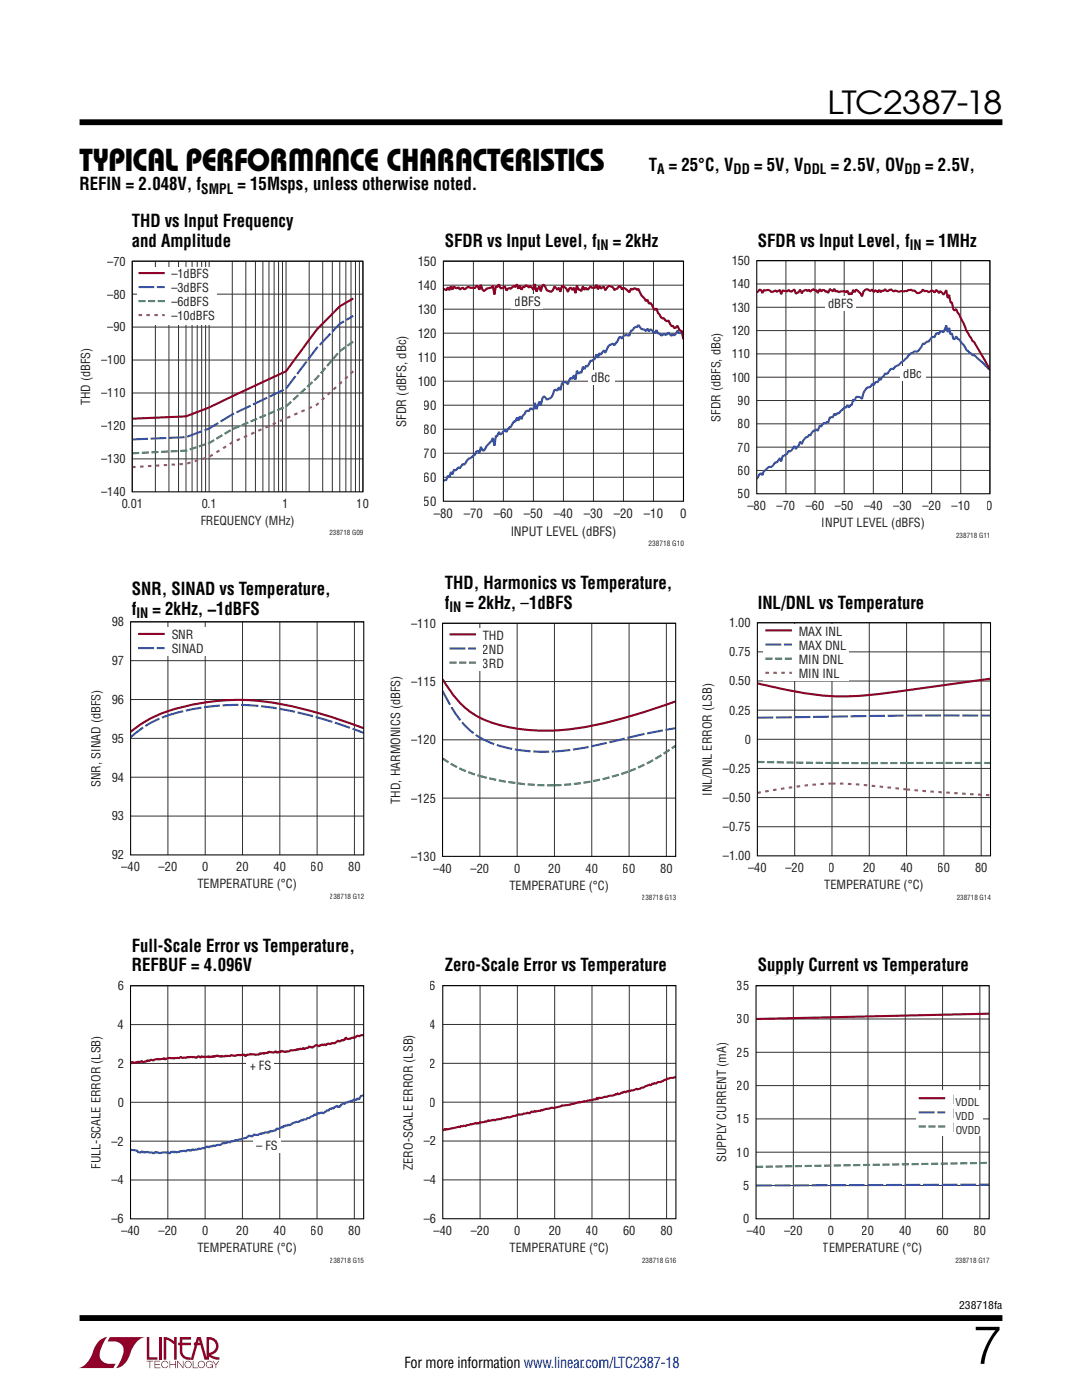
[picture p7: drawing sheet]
<svg xmlns="http://www.w3.org/2000/svg" width="216mm" height="279mm" viewBox="0 0 216 279" stroke-linecap="round" stroke-linejoin="round" font-family="sans-serif">
<g fill="#910028">
<path d="M29.3 266.8h.5v4.1h1.6v.5h-2.1z"/>
<path d="M20 267.4l1-.5h.5h-.1a6.2 6.2 0 0 0-1.5 4 2.58 2.58 0 0 0 3.2 1.3l-.5 .8h-7a4.9 4.9 0 0 0 3.1-3.8l.4-.7z"/>
<path d="M21.9 266.9h7a4.9 4.9 0 0 0-3.1 3.7 3.2 3.2 0 0 1-2.7 2.4h.1a6.2 6.2 0 0 0 1.4-4.1 2.58 2.58 0 0 0-3.1-1.2z"/>
<path d="M31.8 266.8h.5v4.6h-.5z"/>
<path d="M32.7 266.8l1 .2 1 .7v-.9h.5v4.6h-.5v-3.1l-1.5-.9v4h-.5z"/>
<path d="M29.3 271.6h1.3v.1h-.6v1.3h-.2v-1.3h-.5z"/>
<path d="M30.8 271.6h1.2v.1h-1v.5h.9v.2h-.9v.5h1v.1h-1.2z"/>
<path d="M33.8 271.6h.2v.6h1v-.6h.1v1.4h-.1v-.6h-1v.6h-.2z"/>
<path d="M35.4 271.6h.1l1 1.2v-1.2h.1v1.4l-1.1-1.2v1.2h-.1z"/>
<path d="M38.5 271.6h.1v1.3h.9v.1h-1z"/>
<path d="M42.4 271.6h.1l.6 .7 .5-.7h.2l-.7 .8v.6h-.1v-.6z"/>
<path d="M35.9 266.8h2.2v.5h-1.7v.7h1.7v.5h-1.7v1.1a1.32 1.32 0 0 0 1.6 1.3v.5l1.3-4.6h.8l1.1 4.1v-4.1a1.84 1.84 0 0 1 2.3 1.4 1.84 1.84 0 0 1-1.4 2.2l.7 .4 1 .1v.5l-1.2-.2-1.1-.6v-.6a1.34 1.34 0 0 0 1.6-1.2 1.34 1.34 0 0 0-1.4-1.5v4.1h-.9l-.8-2.9h-1.3v-.5h1.2l-.2-.7-1.1 4.1a2.06 2.06 0 0 1-2.7-1.3v-1.6h-.4v-.5h.4z"/>
<path d="M37 271.8a.72 .72 0 0 1 1.2 .1 .72 .72 0 0 1-.4 1.1 .72 .72 0 0 1-1-.7h.2a.59 .59 0 0 0 .8 .5 .59 .59 0 0 0 .2-.9 .59 .59 0 0 0-1 .2v.2h-.2z"/>
<path d="M39.7 271.8a.72 .72 0 0 1 1.1 .1 .72 .72 0 0 1-.4 1.1 .72 .72 0 0 1-.9-.7h.1a.59 .59 0 0 0 .8 .5 .59 .59 0 0 0 .2-.9 .59 .59 0 0 0-1 .2v.2h-.1z"/>
<path d="M41.3 271.8a.72 .72 0 0 1 1.2 .2h-.2a.59 .59 0 0 0-.9-.1 .59 .59 0 0 0 .1 .9 .59 .59 0 0 0 .9-.4h-.5v-.1h.6v.7h-.1v-.3a.73 .73 0 0 1-1.1 .2 .73 .73 0 0 1 0-1.1z"/>
<path d="M32.4 271.8a.71 .71 0 0 1 1.2 .3h-.1a.59 .59 0 0 0-.9-.3 .59 .59 0 0 0-.1 1 .59 .59 0 0 0 .9-.3h.2a.73 .73 0 0 1-1.1 .4 .73 .73 0 0 1-.1-1.1z"/>
</g>
<path d="M15.9 24.4h184.1M15.9 263h184.1" fill="none" stroke="#000" stroke-width="1.2" stroke-linecap="butt"/>
<g fill="none" stroke="#323232" stroke-width=".2">
<path d="M26.4 58.7h46M31 52.1v46.1M33.7 52.1v46.1M35.6 52.1v46.1M37.1 52.1v46.1M38.3 52.1v46.1M39.4 52.1v46.1M40.2 52.1v46.1M41 52.1v46.1M41.7 52.1v46.1M46.3 52.1v46.1M49.1 52.1v46.1"/>
<path d="M51 52.1v46.1M52.5 52.1v46.1M53.7 52.1v46.1M54.7 52.1v46.1M55.6 52.1v46.1M56.4 52.1v46.1M57.1 52.1v46.1M61.7 52.1v46.1M64.4 52.1v46.1M66.3 52.1v46.1M67.8 52.1v46.1M69 52.1v46.1"/>
<path d="M70 52.1v46.1M70.9 52.1v46.1M71.7 52.1v46.1M26.4 78.4h46M26.4 71.9h46M26.4 65.3h46M26.4 98.2v-46.1h46v46.1M26.4 91.6h46M26.4 85h46"/>
</g>
<path d="M27.3 53.2h15.9v11.5h-15.9z" fill="#fff"/>
<path d="M27.6 54.5h5.3M70.5 59.6l-2.7 1.5-4.6 4.7-6.1 8.3-15.4 7.2-4.6 1.8-10.7 .5" fill="none" stroke="#900027" stroke-width=".42"/>
<path d="M27.6 57.3h5.3M26.4 87.7l10.7-.5 4.6-1.7 4.6-2.8 10.8-5.1 6.1-8.1 4.6-4.9 2.7-1.6" fill="none" stroke="#3a53a4" stroke-width=".42" stroke-dasharray="3.1 .5" stroke-linecap="butt"/>
<path d="M27.6 60.1h5.3M26.4 90.5l10.7-.6 4.6-1.5 4.6-2.7 10.8-4.6 6.1-5.6 4.6-5.4 2.7-1.9" fill="none" stroke="#37864b" stroke-width=".42" stroke-dasharray="1.4 .5" stroke-linecap="butt"/>
<path d="M27.6 62.9h5.3M26.4 93.2l10.7-.6 4.6-1.4 4.6-2.9 16.9-7.5 7.3-6.7" fill="none" stroke="#b67334" stroke-width=".42" stroke-dasharray=".7 .9" stroke-linecap="butt"/>
<path d="M26.4 52.1h46v46.1h-46z" fill="none" stroke="#000" stroke-width=".21"/>
<g fill="none" stroke="#323232" stroke-width=".2">
<path d="M88.5 52.1h47.9v47.9M88.5 56.9h47.9M94.5 52.1v47.9M100.4 52.1v47.9M106.4 52.1v47.9M112.4 52.1v47.9M118.4 52.1v47.9M124.4 52.1v47.9M130.4 52.1v47.9M88.5 76.1h47.9M88.5 71.3h47.9M88.5 66.5h47.9"/>
<path d="M88.5 61.7h47.9M88.5 95.2h47.9M88.5 90.5h47.9M88.5 85.7h47.9M88.5 80.9h47.9"/>
</g>
<path d="M136.3 67.4l-.2-1h-.6l-.3-.4-.6 .9-.3-.2-.3 .3-.6-.6-.3 .4h-.3l-.3-.2-.6 .3-.3-.3-.3-.1-.3-.6-.3 .5-.3-.1-.6-.6-.3 .4-.3-.5-.3 .5-.3-.3a1.13 1.13 0 0 1-1.2-.9l-.3 .4-.3-.1-.6 .7-.3 .1-.3 .9h-.9l-.3 .1-.3 .6-.3-.4-.3 .2-.3 .7-.6 .8-.3-.3a1.54 1.54 0 0 0-1.2 1.1l-.3 .7-.3-.5-.6 .9-.3-.3-.3 .9-.3-.7-.3 .9-.6 .4h-.3l-.6 1.2-.3-.2-.3 .7-.3-.5-.3 1.2-.3-.1-.3 .3-.3-.6-.3 1.8-.3-.9-.3 .7-.3-.2-.3 .4-.3 .9-.3-.4h-.6l-.3 .2-.3 1.4-.3-.6-.3 .7-.3-.2h-.3l-.3 1a1.65 1.65 0 0 1-1.2 1l-.6-.7-.3 .4-.3 1.4-.3-.8-.6 1.6-.3-1.3-.3 1.4-.6-.3-.3 .5h-.3l-.3 .1-.3 .6-.3 .2-.3 .8-.3-.6-.3 .9-.3-.7-.3 .8h-.2l-.6 1.1-.6 .4-.3 .6-.3-.5-.9 1-.3-.5-.3 .8h-.3l-.4 2-.3-1.6-.3 .6-.9 1-.5 .9h-.3l-.3-.7-.3 1.2-.3-.4-.3 .1-.3 .7-1.5 1-.6 .9-.3-.1-.6 .8-.3-.1-.6 .6-.3-.1-.3 .9-.3-.5-.3 1.1-.3-.4-.3 .9-.6 .2" fill="none" stroke="#3a52a4" stroke-width=".44"/>
<path d="M88.5 57.7l.6 .2 .3-.6 .3 .6 .3-.8 .3 .7 .3-.7 .3 .4 .6-.1 .3 .4 .6-.4 .3 .3 .6-.4 1.5 .2 .3-.4 .3 .1 .3 .6 .3-1 .3 1 .3 .3a1.86 1.86 0 0 1 1.4-.7l.3-.4 .3 1.8 .4-1.7 .3 .2 .3-.6 .3 .8h.3l.6-.3 .3 .8 .3-.4h.6l.6-.6 .2 .3 .3-.6 .3 .9 .3-.6 .3 .8 .3-.5h.3l.3-.4 .6 .5 .3-.3 .6 .7 .3-1.1 .3 1.5 .6-1.1 .3 1 .3-1.1 .3-.2 .3 .5a1.28 1.28 0 0 0 1.2 .9l.6-1 .6 .6 .3-.4 .3 .8 .3-1.1a1.42 1.42 0 0 1 1.2 1.2l.3-.7 .3-.2 .3 .5 .3-.5 .3 1.1 .3-1.5 .3 .8h.3l.3 .3 .3-1 .3 .8 .3-.5 .3 .4 .6-.7 .3 .3h.6l.3-.6 .3 1 .3-.7 .3 .5 .6-.4 .3 .7 .3-.4a.76 .76 0 0 1 1.2-.2l.3 .6 .6-.3 .3-.5 .3 .1 .3 .6 .3-.3 .3 .1 .9 .7 .3-.7 .3 .2 .3-.2h.3l.3 .2 .3-.1a3.3 3.3 0 0 0 1.2 1.9l.3 .5 .3-.3 .3 .8 .3-.1 .9 1.4 .3-.3 .3 .8 .6 .9 .3 .2h.3l.6 .6 .3-.1 .6 1.1h.3l.3 .4 .3-.1 .3-.4 .3 .7 .6 .4 .2 1.3" fill="none" stroke="#900027" stroke-width=".44"/>
<path d="M88.5 52.1h47.9v47.9h-47.9z" fill="none" stroke="#000" stroke-width=".22"/>
<g fill="#fff">
<path d="M117.3 73.9h5.2v2.9h-5.2z"/>
<path d="M102 58.6h6.4v2.9h-6.4z"/>
</g>
<g fill="none" stroke="#323232" stroke-width=".2">
<path d="M151 52h46.5v46.5M151 56.7h46.5M156.8 52v46.5M162.6 52v46.5M168.4 52v46.5M174.3 52v46.5M180.1 52v46.5M185.9 52v46.5M191.7 52v46.5M151 79.9h46.5M151 75.3h46.5M151 70.6h46.5"/>
<path d="M151 66h46.5M151 61.3h46.5M151 93.9h46.5M151 89.2h46.5M151 84.6h46.5"/>
</g>
<path d="M197.5 73.8l-3.2-3-.2 .1-.3-.4-.3-.1a2.67 2.67 0 0 1-1.2-1.6l-.9-1.1-.3-.1-.3-.5-.3 .5-.3 .1-.3-1.2-.2 .2-.3-1.3-.3 .9-.3-1.4-.5 1.4-.7-.2-.3 .6-.2-.2h-.3l-.3 .8h-.6l-.6 .9h-.3l-.6 .5-.3-.1-.5 1a.84 .84 0 0 1-1.2 .5l-.3 .3-.3 .1-.8 .9-1.2 .9-.3 .4-.9 .5-.3 .4h-.5l-.6 .9-.3 .1-.3-.1-.9 1.3-.3-.3-.2 .8h-.6l-.2 .6-.3-.3-.4 .6-.3 .1a1.37 1.37 0 0 0-1.1 1.2l-.3 1.1a1.25 1.25 0 0 0-1.2-.4l-.3 .8-.3-.3-.3 1.2-.2-.1-.3 .5-.3-.5-.3 .6-.3-.1-1.2 1.2h-.3l-.3 .4-.2-.4-.3 .7-.6 .1-.3 1-.3-.1-.3 .3-.3-.1-.5 .7-.3-.2-.4 1.1-.3-.3-.3 .2h-.3l-.6 1-.3-.1-.3 .4h-.3l-.5 .7-.3 .7-.3-.5-.3 .8-.6 .7-.3-.6-.6 .9-.2 .2-.3-.1a1.85 1.85 0 0 1-1.2 1.1l-.3 1-.3-.7-.6 .9h-.3a1.58 1.58 0 0 1-1.4 1l-.9 .7-.3 .8-.3-.3-.2 .1-.5 .9" fill="none" stroke="#3a52a4" stroke-width=".42"/>
<path d="M151.1 58.3l.5-.5 .2 .1 .3 .6 .3-.6h.3a.88 .88 0 0 1 1.1 .3l.4 .1 .5-.3 .3 .2 .6-.3 .3 .8 .3-.8a.88 .88 0 0 0 1.2-.1l.3 .4h.2l.6-.4 .3 .8 .6-.2 .3-.6 .3 .7 .3-.4 .5-.3 .3 .3 .3-.3 .3 .4 .6-.5 .3 .3 .3-.1 .3 .6 .4-.8 .3 .5 .2-.3h.3l.3 .3 .3-.1 .3 .4 .3-.8 .6 .4 .3-.5 .2 .6 .3-.2 .3 .3 1.2-.2 .3 .2 .3-.3 .3 .8 .3-.3 .2 .2 .3-.9 .3 .5 .3-.5 .9 .8 .3 .6 .3-1 .6-.5h.3l.5 .3 .4-.2 .3 .5 .2-.4 .6 .4 .2-.5 .3 .5 .3-.3 .3 .1 .3-.4 .3 .3 .3 .1 .6-.3 .5 .4 .3-.2a1.28 1.28 0 0 0 1.2 .1h1.2a.96 .96 0 0 1 1.1-.1h.3l.3 .2a.73 .73 0 0 0 1.2 0l.2-.4 .3 .3h.6l.3 .2 .6-.4 .6 .5 .3-.5 .5 .6 .3-.4 .7 .7 .5-.9 .3 1.6 .3-.7 .3 1.6h.2l.3 1.4 .3 .2 .3-.3 1.5 2.8 .6 1.6 1.2 2 .2 .1 3.2 5.4" fill="none" stroke="#900027" stroke-width=".42"/>
<path d="M151 52h46.5v46.5h-46.5z" fill="none" stroke="#000" stroke-width=".21"/>
<g fill="#fff">
<path d="M179.6 73.2h5.1v2.8h-5.1z"/>
<path d="M164.6 59.2h6.1v2.8h-6.1z"/>
</g>
<path d="M26.1 139.6h46.5M26.1 131.8h46.5M26.1 124.1h46.5M33.5 124.1v46.5M40.9 124.1v46.5M48.4 124.1v46.5M55.8 124.1v46.5M63.3 124.1v46.5M70.7 124.1v46.5M26.1 155.1h46.5M26.1 147.4h46.5M26.1 162.9h46.5" fill="none" stroke="#323232" stroke-width=".2"/>
<path d="M27.2 125.2h14v5.7h-14z" fill="#fff"/>
<path d="M27.6 126.5h5.3M72.5 145.3a88.1 88.1 0 0 0-21.4-5.5 43.5 43.5 0 0 0-20.8 3.4l-2.3 1.4-1.9 1.4" fill="none" stroke="#900027" stroke-width=".42"/>
<path d="M27.6 129.3h5.3M26.1 147.1a20.6 20.6 0 0 1 7.4-4.3M33.5 142.8a46.5 46.5 0 0 1 14.9-2.1M48.4 140.7a62.5 62.5 0 0 1 14.9 2.5M63.3 143.2l4.2 1.3 5 1.8" fill="none" stroke="#3a53a4" stroke-width=".42" stroke-dasharray="3.2 .5" stroke-linecap="butt"/>
<path d="M26.1 124.1h46.5v46.5h-46.5z" fill="none" stroke="#000" stroke-width=".21"/>
<path d="M88.3 136h46.5M88.3 124.4h46.5M95.7 124.4v46.5M103.2 124.4v46.5M110.6 124.4v46.5M118.1 124.4v46.5M125.5 124.4v46.5M133 124.4v46.5M88.3 159.3h46.5M88.3 147.6h46.5" fill="none" stroke="#323232" stroke-width=".2"/>
<path d="M89.3 125.3h11.5v8.5h-11.5z" fill="#fff"/>
<path d="M88.4 135.6a18.4 18.4 0 0 0 8.3 8.1 38 38 0 0 0 21.9 1 131.4 131.4 0 0 0 16.2-4.7M89.7 126.6h5.3" fill="none" stroke="#900027" stroke-width=".42"/>
<path d="M88.4 138a22.6 22.6 0 0 0 6.4 8.5l.9 .7M89.7 129.4h5.3M95.7 147.2a27.7 27.7 0 0 0 14.9 2.8M110.6 150a82.2 82.2 0 0 0 14.9-2.8M125.5 147.2l9.3-1.9" fill="none" stroke="#3a53a4" stroke-width=".42" stroke-dasharray="3.2 .5" stroke-linecap="butt"/>
<path d="M89.7 132.2h5.3M88.4 151.4a23.8 23.8 0 0 0 7.3 3.5M95.7 154.9a53.5 53.5 0 0 0 14.9 1.8M110.6 156.7a47.4 47.4 0 0 0 14.9-2.8M125.5 153.9a39.9 39.9 0 0 0 9.3-5.1" fill="none" stroke="#37864b" stroke-width=".42" stroke-dasharray="1.4 .5" stroke-linecap="butt"/>
<path d="M88.3 124.4h46.5v46.5h-46.5z" fill="none" stroke="#000" stroke-width=".21"/>
<g fill="none" stroke="#323232" stroke-width=".2">
<path d="M151.1 135.9h46.5M151.1 130.1h46.5M151.1 124.3h46.5M158.6 124.3v46.5M166 124.3v46.5M173.5 124.3v46.5M180.9 124.3v46.5M188.3 124.3v46.5M195.8 124.3v46.5M151.1 159.2h46.5M151.1 153.4h46.5M151.1 147.5h46.5"/>
<path d="M151.1 141.7h46.5M151.1 165h46.5"/>
</g>
<path d="M152.4 124.5h17v11.3h-17z" fill="#fff"/>
<path d="M152.7 125.8h5.3M197.6 135.5l-7.9 1a269.5 269.5 0 0 1-20 2.5 67.1 67.1 0 0 1-18.5-2.6M72.5 206.6h-.6l-.3 .2-.2-.1-.5 .4-.2-.1-.8 .3a.73 .73 0 0 1-.9-.3l-.2 .5h-.2l-.2 .2-.2-.2a.46 .46 0 0 1-.7 .2l-.8 .5-.5-.1-.4 .3-.2-.2-.4 .2-.1 .2-.2-.2-.4 .2-.2-.2-.2 .2h-.2l-.4 .2-.2-.2h-.2l-.8 .5-.6-.3-.2 .3h-.4l-.4 .3-.2-.3-.4 .3-.2-.1-.5 .2-.3-.1-.1 .2-.6 .1a.61 .61 0 0 0-.8 .1h-.4l-.2 .2-.8-.3-.2 .3-.2-.2-.2 .2-.4 .1-.2-.3a.52 .52 0 0 1-.8 .2l-.6-.2-.2 .4-.6-.1-.2 .3-.2-.3-.3 .2-.2-.1-.2 .3h-.6h-.8l-.2-.2-.2 .2h-.6l-.4 .2-.2-.3-.2 .2-.8-.1-.8 .2-.8-.2-.2 .3-1.5-.1-.2 .2-.2-.1h-.4l-.2-.2-.6 .4-.2-.3-.2 .2-.4-.1-.2 .3-.2-.3-1 .2-.4-.2-.2 .3-.4-.3-.2 .1a.53 .53 0 0 1-.7 0h-1.2l-1 .3-.4-.3a.67 .67 0 0 1-.8 .2l-.6 .2-1.2-.1-.5 .3-.2-.3-.8 .2h-1.2l-.2 .2a.55 .55 0 0 0-.8 .1l-.4-.1-.3 .3-.6 .1-.2-.2-.4 .2h-.7l-.2 .1-.8-.1-.1 .2" fill="none" stroke="#900027" stroke-width=".42"/>
<path d="M152.7 128.6h5.3M151.2 143.2l14.8-.2M166 143l14.9-.2M180.9 142.8h16.7" fill="none" stroke="#3a53a4" stroke-width=".42" stroke-dasharray="3.2 .5" stroke-linecap="butt"/>
<path d="M152.7 131.5h5.3M151.2 152.1l14.8 .2M166 152.3h14.9M180.9 152.3h16.7" fill="none" stroke="#37864b" stroke-width=".42" stroke-dasharray="1.4 .5" stroke-linecap="butt"/>
<path d="M152.7 134.3h5.3M151.2 158.2l3.7-.6a77.4 77.4 0 0 1 11.1-1.2M166 156.4a129.7 129.7 0 0 1 14.9 1.1M180.9 157.5l16.7 1.2" fill="none" stroke="#b67334" stroke-width=".42" stroke-dasharray=".7 .9" stroke-linecap="butt"/>
<path d="M151.1 124.3h46.5v46.5h-46.5zM26 196.7h46.6v46.5h-46.6z" fill="none" stroke="#000" stroke-width=".21"/>
<path d="M26 196.7h46.6M33.5 196.7v46.5M40.9 196.7v46.5M48.4 196.7v46.5M55.8 196.7v46.5M63.3 196.7v46.5M70.7 196.7v46.5M26 220h46.6M26 212.2h46.6M26 204.5h46.6M26 235.5h46.6M26 227.7h46.6" fill="none" stroke="#323232" stroke-width=".2"/>
<path d="M72.5 218.6l-.6 .2-.3 .6-.2-.2-.3 .3-.4-.1a.64 .64 0 0 1-.8 .4l-.9 .2-.2 .3-.2-.1a.87 .87 0 0 0-.8 .7l-.1-.1-.2 .2-.2-.3h-.2l-.2 .3-.2-.1-.1 .3-.4-.1-.2 .2h-.2l-.2 .3a.46 .46 0 0 0-.7 .3l-.4 .3-.2-.2-.8 .2-.2-.1-.2 .4-.4-.1-.2 .3-.4 .1a.62 .62 0 0 1-.8 .3l-.2 .3h-.6l-.2 .2-.2-.1-.2 .3-.2-.1-.1 .2h-.5l-.7 .3-.6 .4-.2-.2-.2 .2h-.4l-.2 .2-.2-.1-.2 .4-.2-.2-.6 .4-.4-.1-.2 .4-1 .2-.2-.1-.2 .4-.5-.1-.5 .2-.2-.1-.2 .2-.1-.1-.2 .1a.72 .72 0 0 1-1 .1h-.2l-.4 .4-.6-.2-.6 .5-2 .5-.2-.1-1 .5-.6-.1-.1 .2-.5 .1a.63 .63 0 0 0-.7 .3h-.8l-.2 .2-.4-.1-.2 .2h-.6l-.2 .2-.2-.2-.4 .1-.2 .3-.2-.1-.6 .2-.4-.1-.2 .2-.7 .1-.2-.2-.5 .4-.1-.2-.6 .1-.2 .2-.6-.1-1.2 .3-.4-.2-.2 .2-.2-.2-.8 .4-.2-.3-.3 .2-.6-.1-.8 .1-.8-.2-.4 .3-.4-.2-.8-.1-.5 .1-.2-.2-.2 .2-.2-.3-.2 .3-.5-.1a1.22 1.22 0 0 0-1.4-.4l-.1-.1" fill="none" stroke="#3a52a4" stroke-width=".42"/>
<g fill="#fff">
<path d="M49.2 211.2h5.4v2.8h-5.4z"/>
<path d="M50.5 227.1h5.4v2.8h-5.4z"/>
</g>
<g fill="none" stroke="#323232" stroke-width=".2">
<path d="M88.3 196.7h46.6M95.8 196.7v46.5M103.2 196.7v46.5M110.7 196.7v46.5M118.1 196.7v46.5M125.6 196.7v46.5M133 196.7v46.5M150.9 196.7h46.5M158.3 196.7v46.5M165.7 196.7v46.5M173.2 196.7v46.5M180.6 196.7v46.5"/>
<path d="M188.1 196.7v46.5M195.5 196.7v46.5M88.3 220h46.6M88.3 212.2h46.6M88.3 204.5h46.6M150.9 216.7h46.5M150.9 210h46.5M150.9 203.4h46.5M88.3 235.5h46.6M88.3 227.7h46.6M150.9 236.6h46.5M150.9 229.9h46.5"/>
<path d="M150.9 223.3h46.5"/>
</g>
<path d="M134.8 214.9l-1.6 .4-1.3 .6a.87 .87 0 0 0-1 .3l-.7 .1-.2 .2h-.4l-2.1 .8h-.5l-.6 .3h-.8l-.2 .2-1.4 .3a.53 .53 0 0 1-.8 .1l-.2 .2h-.2l-.6 .3-2.2 .4h-.5l-.2 .2-.2-.1-.2 .2-.8 .2-1.6 .2-.8 .2-.1-.1-1.8 .6-1.6 .1-1.2 .4-1 .1-.4 .2h-.8l-.6 .3-1.3 .2-.2-.1-.2 .2a.63 .63 0 0 0-.8 .3l-.4-.1-1.2 .3h-.6l-1.8 .6-1.5 .2-.2 .1-.8 .1-.4 .2-.2-.1-1 .2-.2-.1a2.17 2.17 0 0 1-1.6 .3l-.3 .3-.6-.1-1.8 .4-.2 .2-1 .1-.2 .1h-.1l-2.3 .5h-.6l-.3 .2" fill="none" stroke="#910028" stroke-width=".42"/>
<path d="M88.3 196.7h46.6v46.5h-46.6z" fill="none" stroke="#000" stroke-width=".21"/>
<path d="M183 217.6h13.2v9.2h-13.2z" fill="#fff"/>
<path d="M183.3 219.2h5.3M197.3 202.3l-46.4 1.1" fill="none" stroke="#900027" stroke-width=".42"/>
<path d="M150.9 236.6l46.4-.2M183.3 222h5.3" fill="none" stroke="#3a53a4" stroke-width=".42" stroke-dasharray="3.2 .5" stroke-linecap="butt"/>
<path d="M150.9 232.9l46.4-.8M183.3 224.8h5.3" fill="none" stroke="#37864b" stroke-width=".42" stroke-dasharray="1.4 .5" stroke-linecap="butt"/>
<path d="M150.9 196.7h46.5v46.5h-46.5z" fill="none" stroke="#000" stroke-width=".21"/>
<text font-size="10.6" x="194.1" y="272.2">7</text>
<g font-size="6.3">
<text x="165.1" y="22.8">LTC2387-18</text>
<text x="15.9" y="34.1">Typical Performance Characteristics</text>
</g>
<g font-size="3.5">
<text x="129.5" y="34.1">T = 25°C, V</text>
<text x="150.5" y="34.1">= 5V, V</text>
<text x="165.8" y="34.1">= 2.5V, OV</text>
<text x="184.6" y="34.1">= 2.5V,</text>
<text x="15.9" y="38">REFIN = 2.048V, f</text>
<text x="47.4" y="38">= 15Msps, unless otherwise noted.</text>
<text x="26.3" y="45.3">THD vs Input Frequency</text>
<text x="26.3" y="49.2">and Amplitude</text>
<text x="88.7" y="49.2">SFDR vs Input Level, f</text>
<text x="122.3" y="49.2">= 2kHz</text>
<text x="151.2" y="49.2">SFDR vs Input Level, f</text>
<text x="184.8" y="49.2">= 1MHz</text>
<text x="26.3" y="118.8">SNR, SINAD vs Temperature,</text>
<text x="88.7" y="117.6">THD, Harmonics vs Temperature,</text>
<text x="26.3" y="122.7">f</text>
<text x="30.5" y="122.7">= 2kHz, –1dBFS</text>
<text x="92.9" y="121.5">= 2kHz, –1dBFS</text>
<text x="151.2" y="121.5">INL/DNL vs Temperature</text>
<text x="26.3" y="189.9">Full-Scale Error vs Temperature,</text>
<text x="88.7" y="193.8">Zero-Scale Error vs Temperature</text>
</g>
<g font-size="3.4" fill="#231f20">
<text x="151" y="49.3">f</text>
<text x="155.2" y="49.3">= 1MHz</text>
<text x="88.3" y="121.6">ff</text>
<text x="92.5" y="121.6">= 2kHz, -1dBFS</text>
<text x="26" y="194">REFBUF = 4.096V</text>
<text x="88.3" y="194">Zero-Scale Error vs Temperature</text>
<text x="150.9" y="194">Supply Current vs Temperature</text>
</g>
<text font-size="3" x="80.7" y="273.1">For more information www.linear.com/LTC2387-18</text>
<g font-size="2.8">
<text x="131.1" y="34.8">A</text>
<text x="146.4" y="34.8">DD</text>
<text x="160.3" y="34.8">DDL</text>
<text x="180.5" y="34.8">DD</text>
<text x="40.2" y="38.7">SMPL</text>
<text x="119.1" y="49.9">IN</text>
<text x="181.5" y="49.9">IN</text>
<text x="27.2" y="123.4">IN</text>
<text x="89.7" y="122.2">IN</text>
</g>
<text font-size="2.8" fill="#231f20" x="89.4" y="50">IN</text>
<g font-size="2.7" fill="#231f20">
<text x="151.9" y="49.9">IN</text>
<text x="27" y="122">IN</text>
<text x="89.2" y="122.3">IN</text>
</g>
<g font-size="2.5" fill="#231f20">
<text x="83.3" y="53">150</text>
<text x="146" y="52.9">150</text>
<text x="83.3" y="57.8">140</text>
<text x="146" y="57.6">140</text>
<text x="83.3" y="62.6">130</text>
<text x="102.7" y="61">dBFS</text>
<text x="146" y="62.2">130</text>
<text x="165.2" y="61.5">dBFS</text>
<text x="83.3" y="67.4">120</text>
<text x="146" y="71.5">110</text>
<text x="146" y="66.9">120</text>
<text x="83.3" y="77">100</text>
<text x="83.3" y="72.2">110</text>
<text x="118" y="76.3">dBc</text>
<text x="146" y="76.2">100</text>
<text x="180.2" y="75.5">dBc</text>
<text x="84.6" y="81.8">90</text>
<text x="147.2" y="80.8">90</text>
<text x="81" y="85.2" transform="rotate(-90 81 85.2)">SFDR (dBFS, dBc)</text>
<text x="84.6" y="86.6">80</text>
<text x="143.8" y="84.2" transform="rotate(-90 143.8 84.2)">SFDR (dBFS, dBc)</text>
<text x="147.2" y="85.5">80</text>
<text x="84.6" y="91.4">70</text>
<text x="147.2" y="94.8">60</text>
<text x="147.2" y="90.1">70</text>
<text x="84.6" y="100.9">50</text>
<text x="84.6" y="96.1">60</text>
<text x="147.2" y="99.4">50</text>
<text x="149.2" y="101.8">–80</text>
<text x="155" y="101.8">–70</text>
<text x="160.8" y="101.8">–60</text>
<text x="166.6" y="101.8">–50</text>
<text x="172.4" y="101.8">–40</text>
<text x="178.2" y="101.8">–30</text>
<text x="184" y="101.8">–20</text>
<text x="189.9" y="101.8">–10</text>
<text x="196.9" y="101.8">0</text>
<text x="86.6" y="103.4">–80</text>
<text x="92.6" y="103.4">–70</text>
<text x="98.5" y="103.4">–60</text>
<text x="101.8" y="106.9">INPUT LEVEL (dBFS)</text>
<text x="104.5" y="103.4">–50</text>
<text x="110.5" y="103.4">–40</text>
<text x="116.5" y="103.4">–30</text>
<text x="122.5" y="103.4">–20</text>
<text x="128.5" y="103.4">–10</text>
<text x="135.7" y="103.4">0</text>
<text x="164" y="105.2">INPUT LEVEL (dBFS)</text>
<text x="22.3" y="125">98</text>
<text x="82" y="125.3">–110</text>
<text x="145.5" y="125.2">1.00</text>
<text x="34.2" y="127.6">SNR</text>
<text x="34.2" y="130.4">SINAD</text>
<text x="96.3" y="127.7">THD</text>
<text x="96.3" y="130.5">2ND</text>
<text x="145.5" y="131">0.75</text>
<text x="159.4" y="126.9">MAX INL</text>
<text x="159.4" y="129.7">MAX DNL</text>
<text x="22.3" y="132.7">97</text>
<text x="82" y="136.9">–115</text>
<text x="96.3" y="133.3">3RD</text>
<text x="145.5" y="136.8">0.50</text>
<text x="159.4" y="132.5">MIN DNL</text>
<text x="159.4" y="135.3">MIN INL</text>
<text x="22.3" y="140.5">96</text>
<text x="145.5" y="142.6">0.25</text>
<text x="22.3" y="148.2">95</text>
<text x="82" y="148.5">–120</text>
<text x="148.6" y="148.4">0</text>
<text x="22.3" y="156">94</text>
<text x="144.2" y="154.2">–0.25</text>
<text x="20.1" y="157.1" transform="rotate(-90 20.1 157.1)">SNR, SINAD (dBFS)</text>
<text x="79.8" y="160.4" transform="rotate(-90 79.8 160.4)">THD, HARMONICS (dBFS)</text>
<text x="82" y="160.2">–125</text>
<text x="142" y="158.8" transform="rotate(-90 142 158.8)">INL/DNL ERROR (LSB)</text>
<text x="144.2" y="160.1">–0.50</text>
<text x="22.3" y="163.7">93</text>
<text x="144.2" y="165.9">–0.75</text>
<text x="22.3" y="171.5">92</text>
<text x="24.2" y="173.9">–40</text>
<text x="31.7" y="173.9">–20</text>
<text x="40.3" y="173.9">0</text>
<text x="47.2" y="173.9">20</text>
<text x="54.6" y="173.9">40</text>
<text x="62" y="173.9">60</text>
<text x="69.5" y="173.9">80</text>
<text x="82" y="171.8">–130</text>
<text x="144.2" y="171.7">–1.00</text>
<text x="39.4" y="177.3">TEMPERATURE (°C)</text>
<text x="86.5" y="174.2">–40</text>
<text x="93.9" y="174.2">–20</text>
<text x="101.6" y="177.6">TEMPERATURE (°C)</text>
<text x="102.6" y="174.2">0</text>
<text x="109.4" y="174.2">20</text>
<text x="116.8" y="174.2">40</text>
<text x="124.3" y="174.2">60</text>
<text x="131.7" y="174.2">80</text>
<text x="149.3" y="174">–40</text>
<text x="156.7" y="174">–20</text>
<text x="164.5" y="177.5">TEMPERATURE (°C)</text>
<text x="165.4" y="174">0</text>
<text x="172.2" y="174">20</text>
<text x="179.7" y="174">40</text>
<text x="187.1" y="174">60</text>
<text x="194.6" y="174">80</text>
<text x="23.5" y="197.6">6</text>
<text x="85.8" y="197.6">6</text>
<text x="147.1" y="197.6">35</text>
<text x="23.5" y="205.4">4</text>
<text x="85.8" y="205.3">4</text>
<text x="147.1" y="204.2">30</text>
<text x="23.5" y="213.1">2</text>
<text x="49.8" y="213.5">+ FS</text>
<text x="85.8" y="213.1">2</text>
<text x="147.1" y="210.9">25</text>
<text x="23.5" y="220.9">0</text>
<text x="85.8" y="220.8">0</text>
<text x="147.1" y="217.5">20</text>
<text x="189.9" y="220.2">I</text>
<text x="147.1" y="224.2">15</text>
<text x="189.9" y="223.1">I</text>
<text x="189.9" y="225.9">I</text>
<text x="20.1" y="233.3" transform="rotate(-90 20.1 233.3)">FULL-SCALE ERROR (LSB)</text>
<text x="22.2" y="228.6">–2</text>
<text x="51.1" y="229.5">– FS</text>
<text x="82.4" y="233.5" transform="rotate(-90 82.4 233.5)">ZERO-SCALE ERROR (LSB)</text>
<text x="84.5" y="228.6">–2</text>
<text x="144.9" y="231.9" transform="rotate(-90 144.9 231.9)">SUPPLY CURRENT (mA)</text>
<text x="147.1" y="230.8">10</text>
<text x="22.2" y="236.4">–4</text>
<text x="84.5" y="236.4">–4</text>
<text x="148.3" y="237.5">5</text>
<text x="22.2" y="244.1">–6</text>
<text x="84.5" y="244.1">–6</text>
<text x="148.3" y="244.1">0</text>
<text x="24.2" y="246.5">–40</text>
<text x="31.6" y="246.5">–20</text>
<text x="39.4" y="249.9">TEMPERATURE (°C)</text>
<text x="40.3" y="246.5">0</text>
<text x="47.1" y="246.5">20</text>
<text x="54.6" y="246.5">40</text>
<text x="62" y="246.5">60</text>
<text x="69.5" y="246.5">80</text>
<text x="86.5" y="246.5">–40</text>
<text x="93.9" y="246.5">–20</text>
<text x="101.7" y="249.9">TEMPERATURE (°C)</text>
<text x="102.6" y="246.5">0</text>
<text x="109.4" y="246.5">20</text>
<text x="116.9" y="246.5">40</text>
<text x="124.3" y="246.5">60</text>
<text x="131.8" y="246.5">80</text>
<text x="149" y="246.5">–40</text>
<text x="156.5" y="246.5">–20</text>
<text x="164.2" y="249.9">TEMPERATURE (°C)</text>
<text x="165.1" y="246.5">0</text>
<text x="172" y="246.5">20</text>
<text x="179.4" y="246.5">40</text>
<text x="186.8" y="246.5">60</text>
<text x="194.3" y="246.5">80</text>
</g>
<g font-size="2.4" fill="#231f20">
<text x="21.4" y="53">–70</text>
<text x="21.4" y="59.6">–80</text>
<text x="34.2" y="55.5">–1dBFS</text>
<text x="34.2" y="58.3">–3dBFS</text>
<text x="34.2" y="61.1">–6dBFS</text>
<text x="34.2" y="63.9">–10dBFS</text>
<text x="21.4" y="66.2">–90</text>
<text x="20.2" y="72.7">–100</text>
<text x="18" y="80.9" transform="rotate(-90 18 80.9)">THD (dBFS)</text>
<text x="20.2" y="79.3">–110</text>
<text x="20.2" y="85.9">–120</text>
<text x="20.2" y="92.5">–130</text>
<text x="20.2" y="99">–140</text>
<text x="24.2" y="101.4">0.01</text>
<text x="40.2" y="101.4">0.1</text>
<text x="56.5" y="101.4">1</text>
<text x="71.2" y="101.4">10</text>
<text x="40" y="104.8">FREQUENCY (MHz)</text>
</g>
<g font-size="2.1" fill="#231f20">
<text x="190.6" y="220.8">VDDL</text>
<text x="190.6" y="223.6">VDD</text>
<text x="190.6" y="226.4">OVDD</text>
</g>
<text font-size="2.1" x="191.4" y="261.2">238718fa</text>
<text font-size="1.5" fill="#231f20" x="129.4" y="109">238718 G10</text>
<g font-size="1.4" fill="#231f20">
<text x="65.7" y="106.8">238718 G09</text>
<text x="190.8" y="107.3">238718 G11</text>
<text x="65.8" y="179.4">238718 G12</text>
<text x="128.1" y="179.7">238718 G13</text>
<text x="190.9" y="179.6">238718 G14</text>
<text x="65.8" y="252">238718 G15</text>
<text x="128.1" y="252">238718 G16</text>
<text x="190.6" y="252">238718 G17</text>
</g>
</svg>
